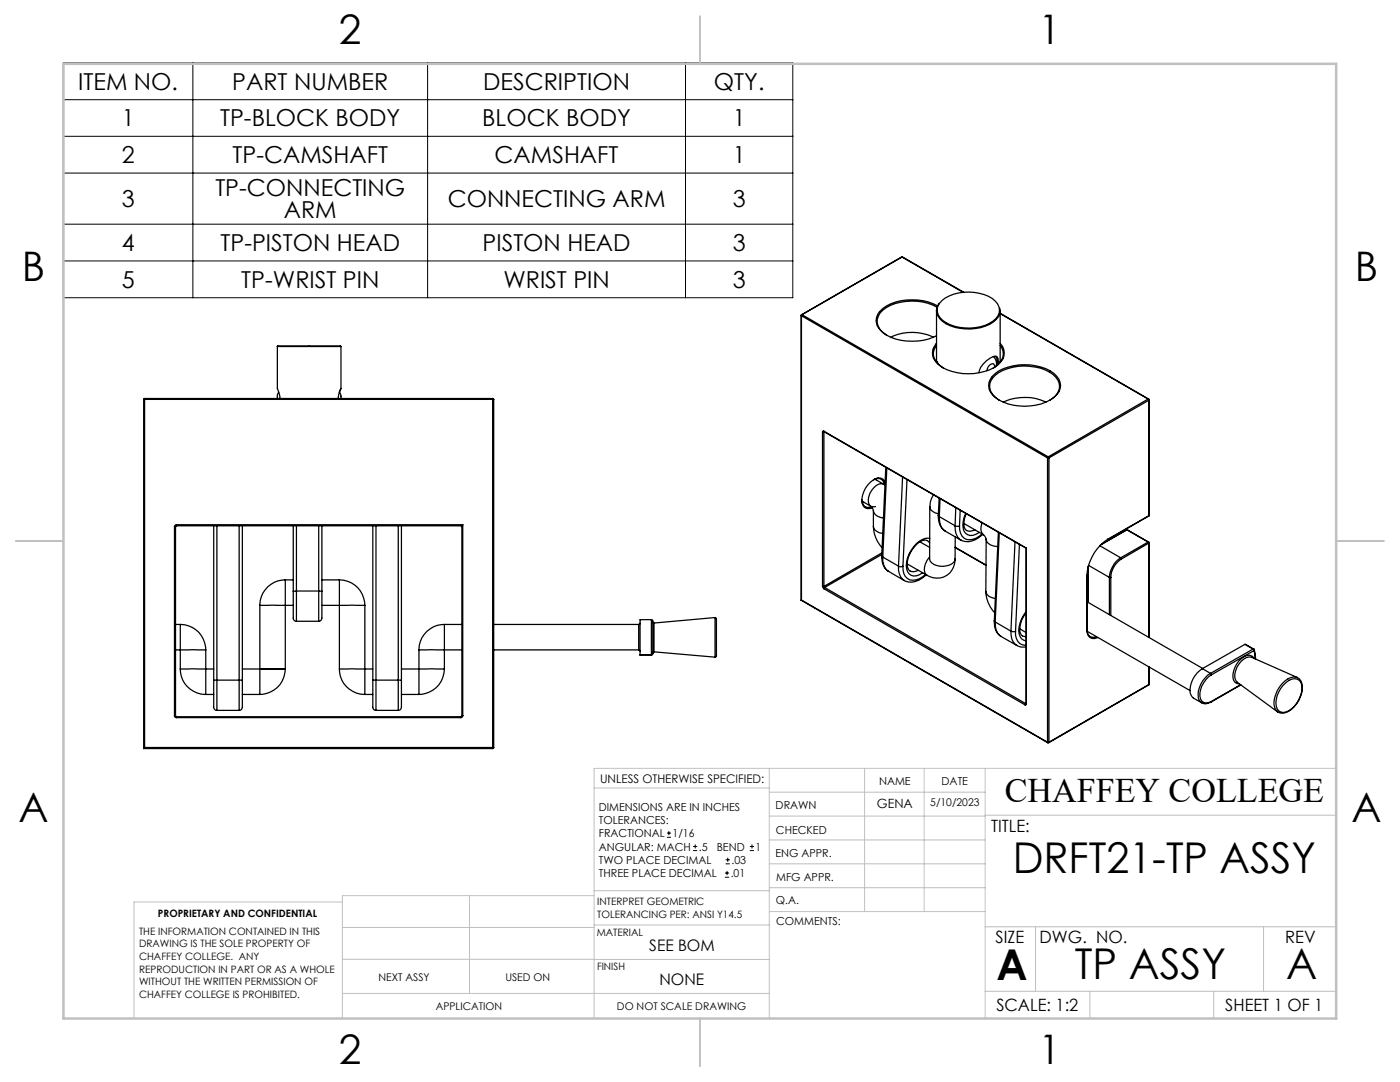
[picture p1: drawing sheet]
<svg xmlns="http://www.w3.org/2000/svg" width="279mm" height="216mm" viewBox="0 0 279 216" stroke-linecap="round" stroke-linejoin="round" font-family="sans-serif">
<g fill="none" stroke="#000" stroke-width=".25">
<path d="M180 51.2v.1M180 51.2l12.3 7.1M180 51.2l-20 11.6M180 51.3l-19.9 11.5M180 51.3l12.2 7M188 59.9a9.2 9.2 0 0 1 10-.4 2.56 2.56 0 0 1 .2 4.6 9.3 9.3 0 0 1-10-.1 2.43 2.43 0 0 1-.2-4.1zM28.7 79.7h.2M28.7 79.7v69.7M28.9 79.5l-.2 .2M28.9 79.5v.2M28.9 79.7v69.5M28.9 79.7h69.4"/>
<path d="M28.9 79.5h69.4M55.4 69.1v-.1h12.6l.1 .1M55.4 69.1v8.4l.5 2M55.4 69.1h12.7M55.6 78.2l-.2 .6v.7M68 77.6a1.58 1.58 0 0 0 .1 1.5v.4M68 77.5l-.5 2M68.1 69.1v8.4M98.3 79.7h.2M98.3 79.5v.2M98.3 79.5l.2 .2M98.3 79.7v69.5"/>
<path d="M98.5 79.7v69.5M159.9 62.9v.1M159.9 62.9v56.9M159.9 63l49.2 28.4M159.9 63v56.7M160 62.8l-.1 .1M160 62.8h.1M160.1 62.8l-.2 .2M160.1 62.8l49.1 28.4M177.8 67.3a9.7 9.7 0 0 1 8.5 0M186.9 62a3.6 3.6 0 0 0 2.7 3 9.8 9.8 0 0 0 8.7-.8 2.81 2.81 0 0 0 1.3-2.2M186.9 62v10.3"/>
<path d="M186.9 68.5a2.79 2.79 0 0 0 .6 4.4 10.8 10.8 0 0 0 11.6 0 2.82 2.82 0 0 0 .5-4.4M186.9 68.9a2.62 2.62 0 0 0 .4 3.8l.9 .7M187 61.3a10.5 10.5 0 0 0-10.8 .6 2.8 2.8 0 0 0 .5 4.8l.3 .2M187.1 72.5v-.4l.1 .5M187.1 61a11.1 11.1 0 0 0-10.9 .5 2.84 2.84 0 0 0 0 4.9 10.9 10.9 0 0 0 10.7 .6M187.4 60.5l-.3 .6-.2 .9M198.1 75a9.7 9.7 0 0 1 8.6-2 5.9 5.9 0 0 1 4.9 3.3 3.2 3.2 0 0 1-2.1 3.5 10.8 10.8 0 0 1-10.8-.5 2.76 2.76 0 0 1-.6-4.3zM198.3 71.2a1.7 1.7 0 0 1 .5 1.7M198.5 73.3l-.2-.7a1.26 1.26 0 0 0-1.3 1.4M198.7 71.2l.3 .4v1.2M199.2 72.6a1.17 1.17 0 0 0-.6-1.6 4.4 4.4 0 0 0-3.2 3.3M199.5 79.9a3.2 3.2 0 0 1-1.8-3.9 6.1 6.1 0 0 1 4.4-2.7 10.5 10.5 0 0 1 8 1.4 2.79 2.79 0 0 1-.1 4.9l-.5 .3"/>
<path d="M199.5 61.5l.1 .5M199.6 68.9a2.75 2.75 0 0 1-.8 4.2l-.5 .3M199.6 62v10.2M199.6 62.5l29.6 17.1M199.6 62.6l29.5 17M229.1 79.6l.2 .3M229.1 79.6h.1M229.1 79.6l-19.9 11.6M229.2 79.6l.1 .2M229.3 79.9l-20 11.5M229.3 79.9v23M229.3 79.8v.1"/>
<path d="M229.3 79.8v23.1M164.1 86.2h.3M164.1 86.2v30.8M164.4 86.2h.1M164.4 86l-.3 .2M164.4 86l.1 .1M164.4 86l40.4 23.4M164.4 86.2v30.8M164.5 86.1l40.3 23.3M164.5 86.1l-.1 .1M172 99.7a1.33 1.33 0 0 0 .6 1.3 1.33 1.33 0 0 0 1.4 .1M174.3 95.7a1.29 1.29 0 0 1 1.4-.2 1.29 1.29 0 0 1 .8 1.2"/>
<path d="M174.6 95.6l1.8 1M174.9 95.5v.3M176.4 96.6a2.02 2.02 0 0 0-2.4 1.3 2.48 2.48 0 0 0-.3 3.1h.1M176.4 96.6l.2 .2M176.6 96.3a1.41 1.41 0 0 0-2.3-.5 4.8 4.8 0 0 0-2.1 4.9 1.3 1.3 0 0 0 1.9 .7M176.8 93.2l-.8 17.7M177 93.3l-.8 17.9M180.1 95.2l-.8 17.8M181 95.7l-.8 17.3M186.3 98.7a3.8 3.8 0 0 0-.7 2.4l-.1 10.4a1.98 1.98 0 0 0 2.1 1.5 2.49 2.49 0 0 0 3-1.5M187.4 99.4l-.1 3.4M187.6 99.5l-.1 3.6"/>
<path d="M200.2 80.3a10 10 0 0 1 8.5 0M209.1 91.4h.2M209.1 91.4v56.7M209.2 91.2l-.1 .2M209.2 91.2l.1 .2M209.3 91.4v56.7M34.8 105.1h.2M34.8 105.1v37.7M35 105.1v37.7M35.2 104.7l-.4 .4M35.2 104.7v.2M35.2 104.9l-.2 .2"/>
<path d="M35.2 104.7h57.2M35.2 104.9h57M42.7 104.9v30.8M43.3 104.9v30.8M47.7 104.9v30.8M48.4 104.9v30.8M56.9 115.7a5.1 5.1 0 0 0-5 5.1M56.9 115.7v5.1M56.9 115.7h1.6M58.5 118v4.9a.78 .78 0 0 0 .7 1.1M58.5 104.9v13.1M59.2 117.9l-.7 .1"/>
<path d="M59.2 117.9v6.1M59.2 117.9h4.4M59.2 104.9v13M63.6 117.9l.6 .1M63.6 117.9v6.1M63.6 104.9v13M64.2 118v5.3a.63 .63 0 0 1-.6 .7M64.2 115.7h3.5M64.2 104.9v13.1M67.7 115.7a5.1 5.1 0 0 1 5.1 5.1M67.7 115.7v5.1M74.4 104.9v30.8"/>
<path d="M75 104.9v30.8M79.5 104.9v30.8M80.1 104.9v30.8M92 104.9l.2 .2M92.2 104.9v37.9M92.4 104.7l-.2 .2M92.4 104.7v38.1M159.9 119.8l49.2 28.4M159.9 119.7v.1M159.9 119.7l49.2 28.4M164.1 117l.3 .5M164.1 117h.3"/>
<path d="M164.4 117l.2 .2M164.4 117.5l40.2 23.2M164.6 117.2l-.2 .3M164.6 117.2l40.1 23.2M172 100l1.8 1M172.4 100.2l-.3 .1M173.8 101l.5 .9M173.9 101.1h.8M174.3 105.1a6.5 6.5 0 0 0 1.7 4.2M174.3 101.9a1.9 1.9 0 0 0 2 1.5M174.3 105.1a2 2 0 0 0 1.9 1.4M174.3 101.9v3.2"/>
<path d="M176 110.9a3.2 3.2 0 0 0 1.3 3.1M176 110.9l.2 .3M176 110.6l-11.4 6.6M176 110.3l-11.6 6.7M176.2 111.2a3 3 0 0 0 1.1 2.8M176.2 111.2l3.1 1.8M177.3 114l3.2 1.9M179.3 113a2.63 2.63 0 0 0 1.1 2.8 2.63 2.63 0 0 0 2.9 0l1.6-1.1M179.3 113l.4 .1 .5-.1M180.2 113a2.23 2.23 0 0 0 1.9 2.8 3.7 3.7 0 0 0 2.6-1.2M181.1 112.5l3.9 2.3M183.3 113.8a1.78 1.78 0 0 1-1.7 .1"/>
<path d="M183.6 108.1l1.9 1.1M185.5 108.3a1.2 1.2 0 0 0-1.9-.2 5.7 5.7 0 0 0-2.5 5.1l.5 .7M185.5 111.1a3.6 3.6 0 0 0-.9 3.2l.4 .5M185.6 107.5a3.4 3.4 0 0 0-3.2 1.6 5.3 5.3 0 0 0-1.3 5 1.81 1.81 0 0 0 3 .2M185.6 101.1a1.63 1.63 0 0 0 1.7 1.4M187.3 102.8a3.2 3.2 0 0 0 1.3 3.1M187.3 102.8l.2 .3M187.5 103.1a3.1 3.1 0 0 0 1.1 2.9l3.2 1.8M187.5 103.1l3.1 1.8M190.6 111.5a3.6 3.6 0 0 1-1.8 3.4 3.6 3.6 0 0 1-3.8-.1M190.6 104.9l.9 .1M190.6 104.9a3.1 3.1 0 0 0 1.1 2.9"/>
<path d="M190.6 109.2l6.2 3.5M190.6 109.3l6.2 3.5M190.6 107.1v4.4M190.7 101.3l-.1 3.6M191.5 105a2.18 2.18 0 0 0 2.6 2.6l.6-.2 1.3-.9M191.6 101.8l-.1 3.2M192.4 104.5l3.9 2.2M192.7 102.4v.1a3.7 3.7 0 0 0 0 3.9 2.11 2.11 0 0 0 2.7-.2M192.8 102.5a2.85 2.85 0 0 0 .1 3.3M194.6 105.7a1.78 1.78 0 0 1-1.7 .2M196 104.4a1.85 1.85 0 0 0 .3 2.3M196.1 106.6a3.8 3.8 0 0 1-4.3 1.1"/>
<path d="M196.3 106.7l.5 .9M196.7 118a6.5 6.5 0 0 0 1.8 4.3M196.7 118a1.89 1.89 0 0 0 1.9 1.4M196.8 107.6a1.83 1.83 0 0 0 2.1 1.4l.2 .1M196.8 107.6l-.1 10.4M199.2 106.2l-.8 17.7M199.4 106.3l-.8 17.8M202.6 108.1l-.8 17.8M203.4 108.7l-.7 17.3M204.8 109.4v31.1M217.1 113.2v7M217.2 113v7.2"/>
<path d="M217.2 112.8l4.2 2.4M219.5 108.9l4.2 2.4M221.1 107.6a9.2 9.2 0 0 0-4.2 7.2v10.9M221.4 115.2h.3M221.4 115.2v7.5M221.7 115.2v7.6M223.7 111.3a5.1 5.1 0 0 0-2.3 3.9M223.7 111.3l.1 .2M223.8 111.5a4.6 4.6 0 0 0-2.1 3.7M224.9 105.7h.1M224.9 105.7l-5.3 3.1M224.9 105.7l4.2 2.5"/>
<path d="M225 105.7l4.2 2.5M229.1 108.2l.2 .2M229.1 108.2h.1M229.1 108.2l-5.4 3.1M229.2 108.2l.1 .1M229.3 102.9h.1M229.3 108.4l-5.5 3.1M229.3 108.4v18.8M229.3 102.9l-8.2 4.7M229.3 102.9l-8.2 4.8v-.1M229.3 108.3v.1M229.3 108.3v18.9"/>
<path d="M35 124.6h1M35 129.7h1M36 133.5a5.1 5.1 0 0 0 5.1 5.1M36 124.6a5.1 5.1 0 0 1 5.1 5.1M36 133.5h5.1M36 129.7h5.1M36 124.6v5.1M36 129.7v3.8M41.1 133.5v5.1M41.1 133.5h1.6M41.1 138.6h1.6M41.1 129.7v3.8"/>
<path d="M42.7 135.7v5a.78 .78 0 0 0 .6 1M43.3 135.7h-.6M43.3 135.7v6M43.3 135.7h4.4M47.7 135.7h.7M47.7 135.7v6M48.4 135.7v5.4a.63 .63 0 0 1-.7 .6M48.4 133.5h3.5M48.4 138.6h3.5M51.9 133.5v5.1M51.9 133.5h5M51.9 120.8h5"/>
<path d="M51.9 120.8v12.7M56.9 133.5a5.1 5.1 0 0 1-5 5.1M56.9 120.8v12.7M56.9 120.8h1.6M59.2 124h4.4M64.2 120.8h3.5M67.7 133.5a5.1 5.1 0 0 0 5.1 5.1M67.7 133.5h5.1M67.7 120.8h5.1M67.7 120.8v12.7M72.8 133.5v5.1M72.8 133.5h1.6"/>
<path d="M72.8 138.6h1.6M72.8 120.8v12.7M74.4 135.7v5a.78 .78 0 0 0 .6 1M75 135.7h-.6M75 135.7v6M75 135.7h4.5M79.5 135.7h.6M79.5 135.7v6M80.1 135.7v5.4a.63 .63 0 0 1-.6 .6M80.1 133.5h3.5M80.1 138.6h3.5M83.6 133.5v5.1"/>
<path d="M83.6 133.5h5.1M83.6 129.7h5.1M83.6 129.7v3.8M88.7 133.5a5.1 5.1 0 0 1-5.1 5.1M88.7 124.6a5.1 5.1 0 0 0-5.1 5.1M88.7 124.6v5.1M88.7 129.7v3.8M88.7 124.6h3.5M88.7 129.7h3.5M98.5 124.6h29M98.5 129.7h29M127.5 129.7l.2 .2"/>
<path d="M127.5 124.6v5.1M127.7 124.4l-.2 .2M127.7 130.7h.1M127.7 130.6h2.3M127.7 130.7h2.3M127.7 130.6v.1M130 123.6v7M130 123.6h-2.3v7M130 123.6l.3 .3v6.5M130 130.6v.1M130.3 124l.2 .3M130.3 130.4l-.3 .2"/>
<path d="M130.3 130.4l-.1 .2-.2 .1M130.5 130.1l-.2 .2M130.5 124.3v5.8M130.5 130.1l12.2 1M142.7 123.2l.3 .3v7.4l-.3 .2M142.7 123.2v7.9M142.7 123.2l-12.2 1.1M198.4 123.9a3.2 3.2 0 0 0 1.3 3.1M198.4 123.9l.2 .2M198.6 124.1a3 3 0 0 0 1.2 2.9l3.2 1.8M198.6 124.1l3.2 1.8M201.8 125.9l.9 .1"/>
<path d="M201.8 125.9a3 3 0 0 0 1.1 2.9M202.7 126a2.22 2.22 0 0 0 2.1 2.8M202.9 128.8a2.17 2.17 0 0 0 1.9 .2M203.5 125.5l1.3 .7M204.8 122.2a4.8 4.8 0 0 0-1.1 4.3 .97 .97 0 0 0 1.1 .5M204.8 122a6.1 6.1 0 0 0-1.4 4.5 1.6 1.6 0 0 0 1.4 1.4M216.9 125.6a1.32 1.32 0 0 0 .5 1.3 1.32 1.32 0 0 0 1.4 .1M216.9 125.7a1.44 1.44 0 0 0 .6 1.5 1.44 1.44 0 0 0 1.6 0M216.9 125.9l20.6 11.9M217 125.7h-.1M217 120.1l23 13.3M229.3 136.6h.1"/>
<path d="M229.3 136.6l-20 11.5M229.3 133v3.6M229.3 133.1v3.5M229.3 136.6l-20 11.6M240 133.4a5.3 5.3 0 0 0-2.5 4.9l.5 .9 1.8 1M240 133.4l1.6 1M241.6 134.4l.2 .3M241.6 134.4a4.9 4.9 0 0 0-2.3 5.3l.5 .5M241.7 140v.1M241.8 134.7a4.6 4.6 0 0 0-2.2 4.8 1.33 1.33 0 0 0 2.1 .5M247.6 136.6l-5.9 3.4M247.6 136.7l-5.9 3.4"/>
<path d="M248.5 128.6l1.7 .9M248.5 128.6l-8.5 4.8M248.5 128.6l1.6 .9M250.1 129.5l.2 .3M250.1 129.5h.1M250.1 129.5l-8.5 4.9M250.2 129.5l.1 .1M250.3 129.8l.2 1.7M250.3 129.8l-8.5 4.9M250.3 131.4a1.53 1.53 0 0 0-2.5 0 4.5 4.5 0 0 0-1.6 4.3 1.15 1.15 0 0 0 1.1 .8M250.3 129.6l.3 1.9M250.3 129.6v.2"/>
<path d="M255.9 136.4a2.87 2.87 0 0 1 3-1.2 2.57 2.57 0 0 1 .9 3.2 5.9 5.9 0 0 1-3.2 3.8 1.79 1.79 0 0 1-2.4-2.1 6.7 6.7 0 0 1 1.7-3.7zM256.1 136.7a2.87 2.87 0 0 1 2.8-1.2 2.39 2.39 0 0 1 .7 3.2 4.8 4.8 0 0 1-3.5 3.5 1.55 1.55 0 0 1-1.5-1.9 5.5 5.5 0 0 1 1.5-3.6zM258.9 135.2l-9.1-4a2.35 2.35 0 0 0-2.5 1.3 3.1 3.1 0 0 0-.5 3.5l8.1 6M28.7 149.4h69.6M28.9 149.2l-.2 .2M28.9 149.2h69.4M34.8 142.8h.2M34.8 142.8l.1 .3 .3 .1M35 142.8l.2 .2M35.2 143v.2M35.2 143.2h56.8M35.2 143h56.8"/>
<path d="M43.3 141.7h4.4M75 141.7h4.5M92 143v.2M92.2 142.8h.2M92.2 142.8l-.2 .2M92.4 142.8l-.1 .3-.3 .1M98.3 149.2v.2M98.3 149.2h.2M98.5 149.2l-.2 .2M204.7 140.4l-.1 .3M204.7 140.4l.1 .1M204.8 140.4h-.1"/>
<path d="M204.8 140.5l-.1 .2h-.1M209.1 148.1h.2M209.1 148.1v.1M209.1 148.2h.2M209.3 148.1v.1M241.7 140.1h-.1a1.61 1.61 0 0 1-1.7 .1"/>
</g>
<g fill="none" stroke="#000" stroke-width=".2">
<path d="M12.6 12.6h145.6v46.8h-145.6zM12.6 19.9h145.6M38.5 12.6v46.8M85.3 12.6v46.8M136.8 12.6v46.8M12.6 27.2h145.6M12.6 34.5h145.6M12.6 44.7h145.6M12.6 52.1h145.6M133.1 167.1h.8M133.1 166.2h.8M133.5 165.8v.9"/>
<path d="M138.3 169.7h.8M138.3 168.9h.8M138.7 168.5v.8M144.7 175h.8M144.7 174.2h.8M144.8 172.4h.9M144.8 171.6h.9M145.1 173.8v.8M145.2 171.1v.9M149.6 169.7h.9M149.6 168.9h.9M150.1 168.5v.8"/>
</g>
<g fill="none" stroke="#c0c0c0" stroke-width=".2">
<path d="M118.6 157.2h34.9M153.5 153.3v49.9M153.5 158.1h43.1M172.5 153.3v28.6M184.4 153.3v28.6M196.6 153.3v49.9M266.7 153.3h-148.1v49.9M68.3 180h-41.6v23.2M93.7 178.7v19.5M118.6 178.7h-50.3v24.5M118.6 177.7h35M153.5 167.6h43.1"/>
<path d="M153.5 162.8h43.1M153.5 172.4h43.1M153.5 177.1h43.1M196.6 162.7h70.1M68.3 198.2h85.2M68.3 191.4l85.2 .1M68.3 185.1h50.3M118.6 184.6h35M153.6 181.9h43M196.6 197.8h70.1M196.6 184.9h70.1M206.7 184.9v12.9"/>
<path d="M217.5 197.8v5.4M242.2 197.8v5.4M252.2 184.9v12.9"/>
</g>
<path d="M139.7 3.2v9.5M3.1 107.9h9.6M266.7 107.9h9.5M139.7 203.2v9.6" fill="none" stroke="#c0c0c0" stroke-width=".25"/>
<path d="M12.7 12.7h254v190.5h-254z" fill="none" stroke="#c0c0c0" stroke-width=".5"/>
<g font-size="8.5">
<text x="202.1" y="174.2">DRFT21-TP ASSY</text>
<text x="198.9" y="195.5">A</text>
<text x="214.5" y="195.4">TP ASSY</text>
<text x="256.7" y="195.4">A</text>
</g>
<g font-size="8.1">
<text x="67.6" y="8.9">2</text>
<text x="207.3" y="8.9">1</text>
<text x="4.4" y="56.1">B</text>
<text x="270.4" y="56.1">B</text>
<text x="3.7" y="164.1">A</text>
<text x="269.7" y="164.1">A</text>
<text x="67.6" y="212.4">2</text>
<text x="207.3" y="212.4">1</text>
</g>
<text font-size="6.9" x="200.5" y="160.1">CHAFFEY COLLEGE</text>
<g font-size="4.7">
<text x="15.6" y="17.9">ITEM NO.</text>
<text x="46.4" y="17.9">PART NUMBER</text>
<text x="96.4" y="17.9">DESCRIPTION</text>
<text x="142.5" y="17.9">QTY.</text>
<text x="24.3" y="25.2">1</text>
<text x="43.9" y="25.2">TP-BLOCK BODY</text>
<text x="96.2" y="25.2">BLOCK BODY</text>
<text x="146.2" y="25.2">1</text>
<text x="24.3" y="32.6">2</text>
<text x="46.4" y="32.6">TP-CAMSHAFT</text>
<text x="98.7" y="32.6">CAMSHAFT</text>
<text x="146.2" y="32.6">1</text>
<text x="24.3" y="41.3">3</text>
<text x="43" y="39.1">TP-CONNECTING</text>
<text x="89.3" y="41.3">CONNECTING ARM</text>
<text x="146.2" y="41.3">3</text>
<text x="56.6" y="43.6">ARM</text>
<text x="24.3" y="50.1">4</text>
<text x="44" y="50.1">TP-PISTON HEAD</text>
<text x="96.3" y="50.1">PISTON HEAD</text>
<text x="146.2" y="50.1">3</text>
<text x="24.3" y="57.4">5</text>
<text x="48.2" y="57.4">TP-WRIST PIN</text>
<text x="100.5" y="57.4">WRIST PIN</text>
<text x="146.2" y="57.4">3</text>
</g>
<g font-size="3.4">
<text x="197.8" y="166">TITLE:</text>
<text x="198.7" y="188.1">SIZE</text>
<text x="207.5" y="188.1">DWG. NO.</text>
<text x="256.5" y="188.2">REV</text>
<text x="198.8" y="201.7">SCALE: 1:2</text>
<text x="244.5" y="201.7">SHEET 1 OF 1</text>
</g>
<g font-size="3.2">
<text x="129.6" y="189.8">SEE BOM</text>
<text x="131.6" y="196.6">NONE</text>
</g>
<text font-size="2.5" x="175" y="161.3">GENA</text>
<text font-size="2.4" x="119.8" y="156.2">UNLESS OTHERWISE SPECIFIED:</text>
<g font-size="2.2">
<text x="119.5" y="161.8">DIMENSIONS ARE IN INCHES</text>
<text x="154.8" y="161.4">DRAWN</text>
<text x="175.4" y="156.6">NAME</text>
<text x="187.9" y="156.7">DATE</text>
<text x="119.5" y="164.4">TOLERANCES:</text>
<text x="119.5" y="167.1">FRACTIONAL</text>
<text x="134.2" y="167.1">1/16</text>
<text x="154.9" y="166.3">CHECKED</text>
<text x="119.5" y="172.4">TWO PLACE DECIMAL</text>
<text x="119.5" y="169.7">ANGULAR: MACH</text>
<text x="139.5" y="169.7">.5</text>
<text x="143" y="169.7">BEND</text>
<text x="146" y="172.4">.03</text>
<text x="150.8" y="169.7">1</text>
<text x="154.8" y="171">ENG APPR.</text>
<text x="119.5" y="175">THREE PLACE DECIMAL</text>
<text x="145.8" y="175">.01</text>
<text x="154.9" y="175.7">MFG APPR.</text>
<text x="154.9" y="180.4">Q.A.</text>
<text x="154.9" y="184.6">COMMENTS:</text>
</g>
<g font-size="2.1">
<text x="185.7" y="160.7">5/10/2023</text>
<text x="75.5" y="195.7">NEXT ASSY</text>
<text x="100.9" y="195.7">USED ON</text>
<text x="86.9" y="201.5">APPLICATION</text>
<text x="123.1" y="201.6">DO NOT SCALE DRAWING</text>
</g>
<g font-size="2">
<text x="31.5" y="182.9">PROPRIETARY AND CONFIDENTIAL</text>
<text x="119.2" y="180.6">INTERPRET GEOMETRIC</text>
<text x="119.2" y="183.1">TOLERANCING PER: ANSI Y14.5</text>
<text x="27.8" y="186.5">THE INFORMATION CONTAINED IN THIS</text>
<text x="27.8" y="189">DRAWING IS THE SOLE PROPERTY OF</text>
<text x="27.8" y="191.6">CHAFFEY COLLEGE. ANY</text>
<text x="119.1" y="186.7">MATERIAL</text>
<text x="27.8" y="194.1">REPRODUCTION IN PART OR AS A WHOLE</text>
<text x="27.8" y="196.6">WITHOUT THE WRITTEN PERMISSION OF</text>
<text x="119.1" y="193.5">FINISH</text>
<text x="27.8" y="199.1">CHAFFEY COLLEGE IS PROHIBITED.</text>
</g>
</svg>
